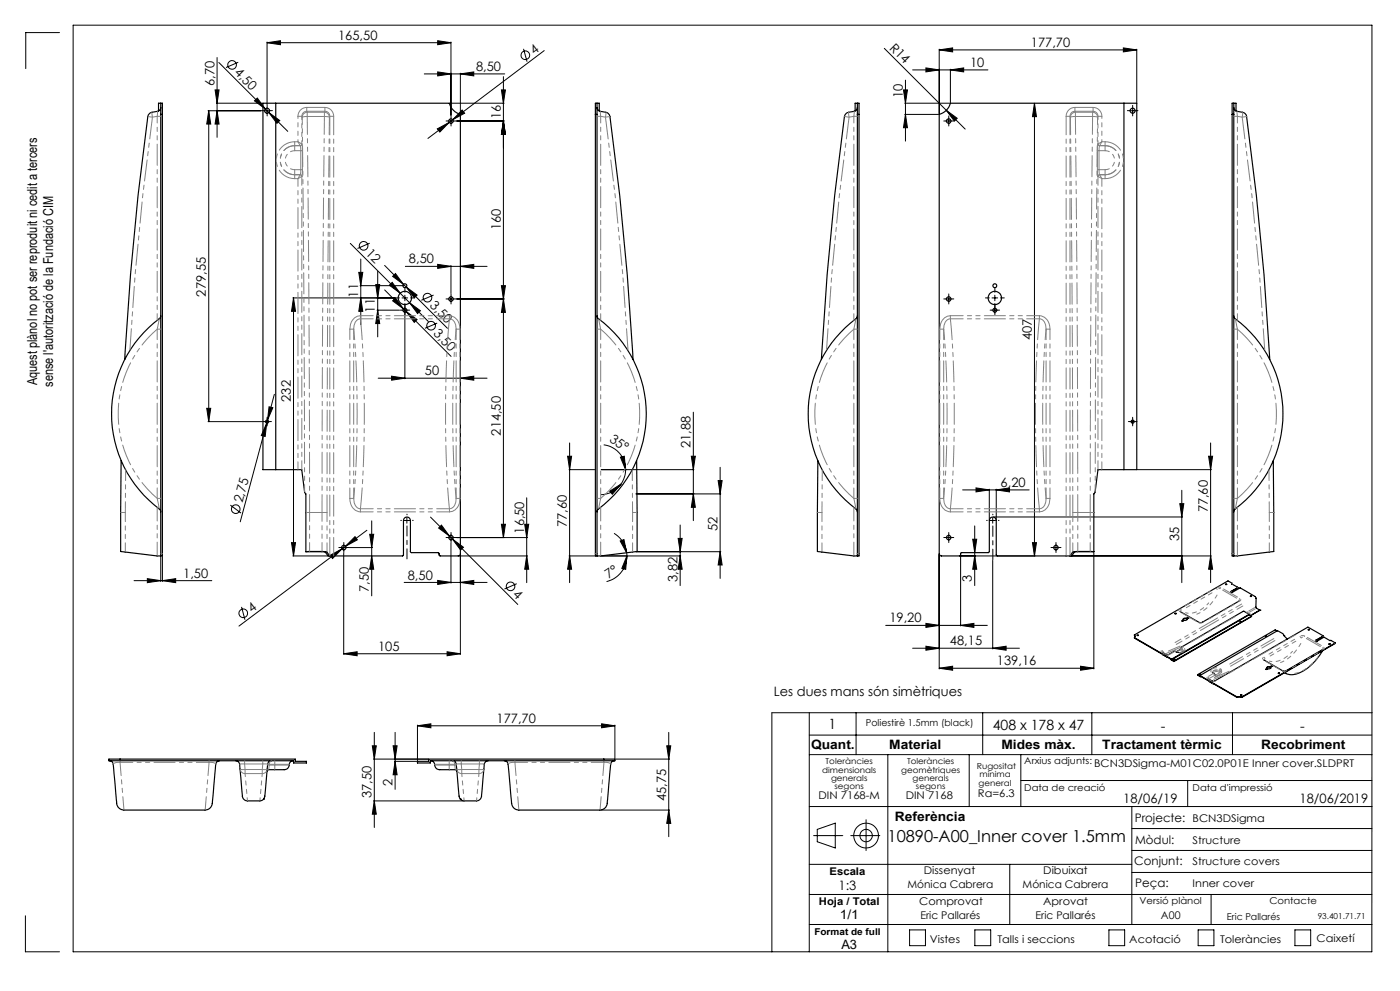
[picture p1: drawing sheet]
<svg xmlns="http://www.w3.org/2000/svg" width="420mm" height="297mm" viewBox="0 0 420 297" stroke-linecap="round" stroke-linejoin="round" font-family="sans-serif">
<g fill="none" stroke="#000" stroke-width=".3">
<path d="M17.9 9.8h-10.2v10.8M21.9 7.5h389.7v277.8h-389.7zM65.1 17.2v24M65.7 18.7l20.6 20.7M71.5 18.7l-3.7 1.5M80.1 12.8l4-.6v1.2zM80.1 12.6v18.8M80.1 12.8h55.2M131.3 12.2l4 .6-4 .6zM135.3 12.6v22M157.1 14.6l1 3.9M163.3 15.2l-27.5 20.7"/>
<path d="M265.3 14.5l24.3 24.2M281.8 15l4-.6v1.2zM281.8 14.7v19.4M281.8 15h59.2M337 14.4l4 .6-4 .6zM341 14.7v16.1M62.4 33.2h16M62.6 33.2l.6 4h-1.2zM62.6 33.2v93.2M64.5 26.9h1.2l-.6 4zM64.9 30.9h13.8M65.1 33.2l.6 4h-1.2z"/>
<path d="M77.2 29.4l2.4 3.3-3.3-2.5zM79.3 33.2h1.7M80.1 32.3v1.7M80.6 33.7l3.3 2.4-.8 .9zM127.3 22.2h24.1M131.2 38.6l3.6-1.9-2.9 2.9zM131.3 21.6l4 .6-4 .6zM134.4 36.3h1.7M134.8 36.7l-6.4 4.8M135 30.9h16.2M135.3 35.5v1.6M135.8 35.9l-1 .8"/>
<path d="M137 36.3h14.2M138.1 22.2l4-.6v1.2zM138.1 21.9v12.2M138.6 33l.8 .9-3.6 2zM150.4 26.9h1.2l-.6 4zM151 36.3l.6 4h-1.2zM151 23v138.1M271 26.9h1.2l-.6 4zM271.4 30.9h13.5M271.4 34.3h10.2M271.6 34.3l.6 4h-1.2zM271.6 24v18.3"/>
<path d="M273.8 21h22.6M277.8 20.4l4 .6-4 .6zM283.8 36.3h1.6M283.9 33.1l3.3 2.4-.9 .8zM284.6 35.5v1.6M285.1 21l4-.6v1.2zM285.1 20.7v10.1M310.3 30.9l.6 4.1h-1.2zM310.3 30.9v135.7M338.9 33.2h1.7M339.8 32.3v1.7M105.1 73l15 14.9"/>
<path d="M108.2 77.6v19.7M110.9 72.9l-3.7 1.6M115.4 79.5l5.6 5.7M121.6 79.8h24.5M131.3 79.2l4 .6-4 .6zM135.3 79.6v8.3M138.1 79.8l4-.6v1.2zM87.8 89.3h30.6M88.1 89.3l.6 4h-1.2zM88.1 89.3v77.3M107.6 81.6h1.2l-.6 4zM108 85.6h13.2"/>
<path d="M108.2 89.3l.6 4h-1.2zM112.7 85.3h1.2l-.6 4zM113.1 93h6.7M113.3 81.3v19.7M113.3 93l.6 4h-1.2zM115.4 86.9l5.6 5.7M116.8 85.5l.9-.9 2.4 3.3zM117.8 82.8l.8-.8 2.4 3.2zM118.6 89.3l2.4 3.3-3.2-2.4zM120.1 87.9l2.8 2.8M120.6 93h1.7M120.6 89.3h1.7"/>
<path d="M121 92.6l.9 .8M121 85.2l.9 .8M121.5 88.5v1.6M121.5 92.1v21.4M121.9 93.4l13.4 13.4M121.9 86l12.3 12.4M121.9 93.4l3.2 2.4-.8 .8zM121.9 86l3.2 2.4-.8 .9zM122.9 90.7l3.2 2.4-.8 .9zM122.9 90.7l5.6 5.7M130.1 88.4l-3.7 1.6M131.2 96.8l-3.7 1.6"/>
<path d="M134.4 89.6h1.7M135.3 88.8v1.6M137 89.6h14.2M150.4 85.6h1.2l-.6 4zM151 89.6l.6 4h-1.2zM283.8 89.6h1.6M284.6 88.8v1.6M297.6 93h1.7M297.6 89.3h1.7M298.4 88.5v1.6M298.4 92.1v1.7M82.3 118.2l-2 7.7"/>
<path d="M113.5 113.3h32.6M117.5 112.7l4 .6-4 .6zM138.1 113.3l4-.6v1.2zM62 122.4h1.2l-.6 4zM62.4 126.4h16.2M79.3 126.4h1.7M80 126.8l-.4 4-1.2-.3zM80.1 125.5v1.7M80.3 125.9l-8.2 30.5M80.7 121.9l1.1 .3-1.5 3.7zM170.3 136.7h1.2l-.6 4.1zM170.9 132.7v41.9"/>
<path d="M181.1 133.3a7.5 7.5 0 0 1 6.6 7.5M186.1 137l1.2-.3 .4 4.1zM207.4 136.7h1.2l-.6 4.1zM208 123.5v32.5M338.9 126.4h1.7M339.8 125.5v1.7M362.6 136.7h1.2l-.6 4.1zM363.2 132.7v41.9M69.1 151.4l3.2 2.4M110.1 158.9l-6.5 4.8M111.5 156.1v22.5M121.2 156h1.7"/>
<path d="M122.1 155.1v1.7M129.2 155l6.5 6.6M132.4 157.4l2.4 3.3-3.2-2.4zM150.4 157.1h1.2l-.6 4zM157.4 157.1h1.2l-.6 4zM158 149.2v25.4M170.7 140.8h7.7M182.9 147.2l3.4-2.1-2.6 3zM184.2 159.8a7.8 7.8 0 0 1 3.8 5.9M186.3 145.1a7.4 7.4 0 0 1-6 3.1M187.7 140.8l-.3 2-1.1 2.3M190.8 148h25.5"/>
<path d="M204 157.3v18.2M208 148l.6 4h-1.2zM208.2 140.8h-27.8M215.4 144h1.2l-.6 4zM216 140v33.4M288.8 146.8h20M292.4 157.6v17.9M292.8 146.2l4 .6-4 .6zM296.8 146.6v9.2M297 156h1.7M297.8 155.1v1.7M298 154.9h56.8"/>
<path d="M298.9 146.8l4-.6v1.2zM298.9 146.6v9.2M341.2 140.8h22.2M353.9 151h1.2l-.6 3.9zM354.5 146.9v27.7M40.2 174h23.3M44.2 173.4l4 .6-4 .6zM48.2 166.8v7.4M48.7 174l4-.6v1.2zM48.7 166.8v7.4M87.5 162.6h1.2l-.6 4zM87.8 166.6h10.9"/>
<path d="M99 166.4l3.6-1.9-2.8 2.9zM102.3 164.1h1.7M102.6 164.5l-30.9 23.1M103.1 163.3v1.7M103.1 165.8v30.3M103.6 163.7l-1 .8M104.8 164.1h6.9M106.5 160.8l.7 1-3.6 1.9zM110.9 160.1h1.2l-.6 4zM111.5 166.6l.6 4h-1.2zM121.2 174.6h24.9M131.3 174l4 .6-4 .6z"/>
<path d="M134.4 161.1h1.7M135.3 160.3v1.7M135.3 162.8v12M135.7 161.6l19.6 19.5M135.7 161.6l3.3 2.4-.8 .8zM137 161.1h21.2M137.7 166.6h20.5M138.1 174.6l4-.6v1.2zM138.1 166.2v29.9M155 174.9l-3.7 1.6M158 166.6l.6 4h-1.2zM170.7 166.6h7.7"/>
<path d="M170.9 166.6l.6 4h-1.2zM186.1 162.1l1.1-.4 .8 4zM188 165.7l.1 .9M188.1 166.6l-.4 4-1.2-.2zM188.1 166.6a8 8 0 0 1-6.1 7.7M190.8 165.3h25.5M203.4 161.4h1.2l-.6 3.9zM204 166.6l.6 4h-1.2zM204.2 166.6h-23.8M216 165.3l.6 4h-1.2zM281.8 166.2v34.3M283.8 161.1h1.6"/>
<path d="M284.6 160.3v1.7M288 166.6h22.5M288.2 166.5v21.1M291.8 161.6h1.2l-.6 4zM292.4 166.6l.6 4h-1.2zM297.8 167.9v26.6M309.7 162.6h1.2l-.6 4zM315.9 164.1h1.7M316.8 163.3v1.7M321.2 166.6h42.2M328.2 165.6v34.9M354.5 166.6l.6 4h-1.2z"/>
<path d="M363.2 166.6l.6 4h-1.2zM72.5 181.9l1 3.8M103.1 195.9l4-.6v1.2zM103.1 195.9h35M134.1 195.3l4 .6-4 .6zM265.7 187.4h30.5M273.8 194.3h32M277.8 186.8l4 .6-4 .6zM277.8 193.7l4 .6-4 .6zM288.2 187.4l4-.6v1.2zM297.8 194.3l4-.6v1.2zM324.2 199.7l4 .6-4 .6z"/>
<path d="M112.3 219.5v28.5M118.5 219.5v17.1M125.2 217.5l4.1-.6v1.2zM125.2 217.3v10.7M125.2 217.5h59.3M180.5 216.9l4 .6-4 .6zM184.5 217.3v10M200.6 219.5v31.3M242.8 213.6v71.7M256.8 213.6v12.6M281.8 200.3l4-.6v1.2zM281.8 200.3h46.4"/>
<path d="M294.8 213.6v12.6M327.6 213.6v12.6M369.7 213.6v12.6M411.6 213.6h-180v71.7M111.7 223.5h1.2l-.6 4zM112.1 227.5h16.3M117.9 223.5h1.2l-.6 4zM118.4 228.2h6.7M118.5 228.2l.6 4h-1.2zM184.7 227.5h16.1M200 223.5h1.2l-.6 4zM242.8 226.2h168.8"/>
<path d="M242.8 220.3h168.8M266.3 226.2v59.1M290.8 226.2v15.5M306.2 226.2v15.5M306.2 233.9h105.4M356.3 233.9v7.8M112.1 240h26.9M112.3 240l.6 4h-1.2zM180.2 242.8h20.6M200.6 242.8l.6 4h-1.2zM242.8 241.7h168.8M242.8 259h96.7"/>
<path d="M244.1 250.4h8.7M245.2 248.6l5.4-1.9v7.4l-5.4-1.8zM255.2 250.4h8.7M259.8 245.7v9.2M302.9 259v18.1M339.5 241.7v35.4M339.5 254.9h72.1M339.5 248.3h72.1M7.6 274.5v10.8h10.3M242.8 268.1h168.8M242.8 277.1h168.8M272.9 278.7h4.7v4.7h-4.7z"/>
<path d="M292.5 278.7h4.7v4.7h-4.7zM332.7 278.7h4.7v4.7h-4.7zM339.5 261.5h72.1M359.4 278.7h4.8v4.7h-4.8zM363.3 268.1v9M388.5 278.7h4.7v4.7h-4.7z"/>
<circle cx="69.6" cy="19.5" r="1.3"/>
<circle cx="157.6" cy="16.5" r="1.3"/>
<circle cx="109.1" cy="73.7" r="1.31"/>
<circle cx="128.2" cy="89.2" r="1.31"/>
<circle cx="129.3" cy="97.6" r="1.29"/>
<circle cx="70.7" cy="152.6" r="1.28"/>
<circle cx="153.2" cy="175.7" r="1.29"/>
<circle cx="73" cy="183.8" r="1.3"/>
<circle cx="259.8" cy="250.4" r="3.7"/>
<circle cx="259.8" cy="250.4" r="1.86"/>
</g>
<g fill="none" stroke="#000" stroke-width=".3" stroke-dasharray="15.2 1.3 1.3 1.3">
<path d="M79.3 33.2h-.7M80.1 32.3v-.7M80.1 34v.7M81 33.2h.7M134.5 36.3h-.7M135.3 35.4v-.6M135.3 37.1v.7M136.1 36.3h.7M283.8 36.3h-.7M284.6 35.4v-.6M284.6 37.1v.7M285.5 36.3h.6"/>
<path d="M339 33.2h-.8M339.8 32.3v-.7M339.8 34v.7M340.6 33.2h.8M119.8 89.3h-1.2M120.6 92.9h-.5M121.5 92.1v-.6M121.5 93.8v.6M121.5 87.6v-1.2M121.5 90.9v1.2M122.3 92.9h.6M123.1 89.3h1.2"/>
<path d="M134.5 89.6h-.7M135.3 88.8v-.7M135.3 90.4v.7M136.1 89.6h.7M283.8 89.6h-.7M284.6 88.8v-.7M284.6 90.4v.7M285.5 89.6h.6M296.8 89.3h-1.2M297.6 92.9h-.6M298.5 92.1v-.6M298.5 93.8v.6"/>
<path d="M298.5 87.6v-1.2M298.5 90.9v1.2M299.3 92.9h.6M300.1 89.3h1.2M79.3 126.3h-.4M80.1 125.5v-.4M80.1 127.2v.4M81 126.3h.4M339 126.3h-.5M339.8 125.5v-.4M339.8 127.2v.4M340.6 126.3h.5"/>
<path d="M120.4 156h-.2M122.1 154.3v-.2M123.8 156h.2M296.2 156h-.2M297.8 154.3v-.2M299.5 156h.2M102.3 164.1h-.7M103.1 163.3v-.7M103.1 164.9v.7M104 164.1h.6M134.5 161.1h-.7M135.3 160.3v-.7"/>
<path d="M135.3 161.9v.7M136.1 161.1h.7M283.8 161.1h-.7M284.6 160.3v-.7M284.6 161.9v.7M285.5 161.1h.6M316 164.1h-.7M316.8 163.3v-.7M316.8 164.9v.7M317.6 164.1h.7"/>
</g>
<path d="M122.1 157.6v9.9" fill="none" stroke="#000" stroke-width=".3" stroke-dasharray="15.2 1.3 1.3 1.3" stroke-dashoffset="12.2"/>
<path d="M297.8 157.6v10.1" fill="none" stroke="#000" stroke-width=".3" stroke-dasharray="15.2 1.3 1.3 1.3" stroke-dashoffset="12.1"/>
<g fill="#000">
<path d="M283.9 33.1l3.3 2.4-.9 .8z"/>
<path d="M64.5 26.9h1.2l-.6 4zM65.1 33.2l.6 4h-1.2zM62.6 33.2l.6 4h-1.2zM62 122.4h1.2l-.6 4zM157.4 157.1h1.2l-.6 4zM158 166.6l.6 4h-1.2zM151 36.3l.6 4h-1.2zM150.4 85.6h1.2l-.6 4zM151 89.6l.6 4h-1.2zM150.4 157.1h1.2l-.6 4zM88.1 89.3l.6 4h-1.2zM87.5 162.6h1.2l-.6 4zM112.7 85.3h1.2l-.6 4zM113.3 93l.6 4h-1.2zM150.4 26.9h1.2l-.6 4zM151 36.3l.6 4h-1.2zM203.4 161.4h1.2l-.6 3.9zM204 166.6l.6 4h-1.2zM215.4 144h1.2l-.6 4zM216 165.3l.6 4h-1.2zM207.4 136.7h1.2l-.6 4.1zM208 148l.6 4h-1.2zM111.7 223.5h1.2l-.6 4zM112.3 240l.6 4h-1.2zM271 26.9h1.2l-.6 4zM271.6 34.3l.6 4h-1.2z"/>
<path d="M80.6 33.7l2.5 3.3 .8-.9zM77.2 29.4l-.9 .8 3.3 2.5z"/>
<path d="M131.2 38.6l.7 1 2.9-2.9zM138.6 33l-2.8 2.9 3.6-2z"/>
<path d="M138.1 22.2l4-.6v1.2zM131.3 21.6l4 .6-4 .6zM134.1 195.3l4 .6-4 .6zM103.1 195.9l4-.6v1.2zM131.3 12.2l4 .6-4 .6zM80.1 12.8l4-.6v1.2zM180.5 216.9l4 .6-4 .6zM125.2 217.5l4.1-.6v1.2z"/>
<path d="M118.6 89.3l-.8 .9 3.2 2.4zM121.9 93.4l2.4 3.2 .8-.8z"/>
<path d="M118.6 82l-.8 .8 3.2 2.4zM121.9 86l2.4 3.3 .8-.9z"/>
<path d="M122.9 90.7l2.4 3.3 .8-.9zM116.8 85.5l3.3 2.4-2.4-3.3z"/>
<path d="M80.7 121.9l-.4 4 1.5-3.7zM80 126.8l-1.6 3.7 1.2 .3z"/>
<path d="M182.9 147.2l3.4-2.1-2.6 3zM186.1 137l1.2-.3 .4 4.1z"/>
<path d="M292.8 146.2l4 .6-4 .6zM298.9 146.8l4-.6v1.2z"/>
<path d="M44.2 173.4l4 .6-4 .6zM48.7 174l4-.6v1.2z"/>
<path d="M106.5 160.8l-2.9 2.9 3.6-1.9zM99 166.4l.8 1 2.8-2.9z"/>
<path d="M111.5 166.6l.6 4h-1.2zM110.9 160.1h1.2l-.6 4zM108.2 89.3l.6 4h-1.2zM107.6 81.6h1.2l-.6 4zM170.9 166.6l.6 4h-1.2zM170.3 136.7h1.2l-.6 4.1zM118.5 228.2l.6 4h-1.2zM117.9 223.5h1.2l-.6 4zM200.6 242.8l.6 4h-1.2zM200 223.5h1.2l-.6 4zM309.7 162.6h1.2l-.6 4zM310.3 30.9l.6 4.1h-1.2zM292.4 166.6l.6 4h-1.2zM291.8 161.6h1.2l-.6 4zM354.5 166.6l.6 4h-1.2zM353.9 151h1.2l-.6 3.9zM363.2 166.6l.6 4h-1.2zM362.6 136.7h1.2l-.6 4.1z"/>
<path d="M132.4 157.4l-.8 .9 3.2 2.4zM135.7 161.6l2.5 3.2 .8-.8z"/>
<path d="M131.3 174l4 .6-4 .6zM138.1 174.6l4-.6v1.2zM131.3 79.2l4 .6-4 .6zM138.1 79.8l4-.6v1.2zM117.5 112.7l4 .6-4 .6zM138.1 113.3l4-.6v1.2zM281.8 15l4-.6v1.2zM337 14.4l4 .6-4 .6zM277.8 20.4l4 .6-4 .6zM285.1 21l4-.6v1.2zM277.8 186.8l4 .6-4 .6zM288.2 187.4l4-.6v1.2zM277.8 193.7l4 .6-4 .6zM297.8 194.3l4-.6v1.2zM281.8 200.3l4-.6v1.2zM324.2 199.7l4 .6-4 .6z"/>
<path d="M188.1 166.6l-.4 4-1.2-.2zM186.1 162.1l1.1-.4 .8 4z"/>
</g>
<g fill="none" stroke="#000" stroke-width=".35">
<path d="M47.6 33.3v-2.4h1.1v3.4M48.2 30.9v3.4M48.2 34.3v132.3M48.2 32.2a1.23 1.23 0 0 1-1 1.2l-1.6 .3a1.63 1.63 0 0 0-1.3 1.2 884.9 884.9 0 0 0-6.9 72.8M48.2 34.3h.5M48.7 34.3v132.3h-.5M82.7 30.9v109.9M178.6 34.3v132.3h.5M178.6 34.3h.5M179.1 34.3v132.3M179.1 30.9v3.4M179.1 32.2a1.23 1.23 0 0 0 1 1.2l1.7 .3a1.63 1.63 0 0 1 1.2 1.2 884.9 884.9 0 0 1 6.9 72.8"/>
<path d="M179.8 33.3v-2.4h-1.2v3.4M256.5 33.3v-2.4h1.2v3.4M257.2 30.9v3.4M257.2 34.3v132.3M257.2 32.2a1.23 1.23 0 0 1-1 1.2l-1.6 .3a1.63 1.63 0 0 0-1.3 1.2 884.9 884.9 0 0 0-6.9 72.8M257.2 34.3h.5M257.7 34.3v132.3h-.5M337.2 30.9v109.9M369.6 34.3v132.3h.5M369.6 34.3h.5M370.1 34.3v132.3M370.1 30.9v3.4"/>
<path d="M370.1 32.2a1.23 1.23 0 0 0 1 1.2l1.7 .3a1.52 1.52 0 0 1 1.2 1.2 869.4 869.4 0 0 1 6.9 72.8M370.8 33.3v-2.4h-1.2v3.4M48.2 94.6l-.1 .5a35.8 35.8 0 0 0 0 57.8l.1 .5M179.1 94.6l.1 .5a35.8 35.8 0 0 1 0 57.8l-.1 .5M257.2 94.6l-.1 .5a35.8 35.8 0 0 0 0 57.8l.1 .5M370.1 94.6l.2 .5a35.8 35.8 0 0 1 4.9 53.3l-4.6 4.1-.5 .9M36.3 138.1l-.1 27.2 12 1.3M191 138.1l.1 27.2-12 1.3M245.4 138.1l-.2 27.2 12 1.3M382 138.1l.1 27.2-12 1.3M91.8 165.3h6l1.1 1.3M91.8 165.3l5.6 .1 1 1.2h.5"/>
<path d="M91.8 165.3v-17.3l-.4-.6-.9-6.6h-11.6v-109.9h55.9a4.9 4.9 0 0 0 3.3 3.4l-.1 132-.4 .3h-5.6l-.5-1h-8.2l-.2-9.6a1.04 1.04 0 0 0-1-1 1.04 1.04 0 0 0-1.1 1v10.3l-.2 .3h-21.9M328.2 165.3l-5.7 .1-1 1.2h-.5M328.2 165.3h-6.1l-.3 .1-.8 1.2M328.2 165.3v-17.3l.3-.6 .9-6.6h11.6v-109.9h-55.9a4.8 4.8 0 0 1-3.3 3.4l.1 132 .4 .3h5.6l.5-1h8.3l.1-9.6a1.04 1.04 0 0 1 1-1 1.04 1.04 0 0 1 1.1 1v10.4l.2 .2h21.9M367.7 175.2h.3M367.7 175l.3 .2zM369.6 175h.1M369.7 174.9l-1.4-.7-28 16.1M369.7 174.9l-.1 .1 1.7 1M369.7 174.9v.1M371.3 176l-2 1.4 .5 .1 2.3-1.3 4.4 2.5 .3 .6M371.3 176.2l-2 1.2"/>
<path d="M371.3 176.2h.1M371.3 176v.2M375.1 178.6l.4 .1zM375.1 178.7h.4M376.8 179.3v2.8l1.2 .8M376.8 179.3h.1M340.3 190.3l.2 .3-.2 .5M340.3 190.3l.2 .5M340.3 191.1l11.9 7.2M340.3 191.1l11.2 6.5M341.1 190.4h.5zM341.2 190.5h.3"/>
<path d="M348.8 195.5h.1M348.8 196.1l1.5 .9M351.5 197.6v.1M351.5 197.7l.7 .4M352.2 198.1v.2M352.2 197.8h.4M352.5 183.9h.4zM352.5 183.9h.3M354 183.3h.1M354.4 193.9l-.5 .9-1.1 .5M354.6 186.1h.3M354.9 185.7l.5-.3 .7 .3"/>
<path d="M355 195.1a1.85 1.85 0 0 1-2.5 .1l-2.2 1-1.5-.7M355.1 185.4l.4-.2a.41 .41 0 0 1 .6 .4 .41 .41 0 0 1-.6 .3 .38 .38 0 0 1-.4-.1 .38 .38 0 0 1 0-.4zM356.2 185.1l.3 .1zM356.2 185.2h.2M356.4 185.2h.1M371.7 180.1l-11.4 6.5h-.5l-5.7-3.3M372.1 186.2l.2 .1zM372.1 186.3h.2M374.8 184.1l-1.8-.9-18.6 10.8M374.8 184.3l-23.3 13.4M374.8 184.3l.7 .4M374.8 184.1l-23.3 13.5"/>
<path d="M374.8 184.1v.2M375.5 184.7l-23.3 13.4M375.5 184.7l-23.3 13.6M375.5 184.3l-.4 .2 .4-.2M375.5 184.3h.1M378 182.9h.1M378 182.9l-2.5 1.4M379.2 197.8h.1M379.7 190.6l.2 .1zM379.7 190.7h.1M380.2 199.9l.3-.1a.44 .44 0 0 1 .6 0 .44 .44 0 0 1 .1 .6 .44 .44 0 0 1-.6 0 .36 .36 0 0 1-.4-.1 .36 .36 0 0 1 0-.4zM381.3 199.7h.3"/>
<path d="M381.6 199.7h.1M383.1 189.1l-.5-.3-23.3 13.4M385.1 190.5h.1M385.1 190.5l-.2-.5-1.6-1-23.3 13.5M385.1 190.5l1.1 1M392.4 188.7h.5zM392.5 188.8h.3M396.8 195a13.5 13.5 0 0 1-9.2 7.2l-2.1-.5M396.8 194.6l-11.3 6.5h-.6l-5.7-3.3M396.9 190.6l-2.2 1.5M398.6 193h.4zM398.7 193.1h.3"/>
<path d="M400.5 192.7v.2l-28 16.1M359.3 202.2l.8 .6M359.3 202.2l.7 .3M359.8 202.1h.4M360 202.5l11.1 6.4M360.1 202.8v-.2l11 6.4M360.2 202.7l-.1 .1M362.5 203.5l1.2 .6h.6l28.1-16.1 4.5 2.6-2.2 1.3v.2l.4 .1 2.2-1.2 3.2 1.6-28 16.3M362.5 204.1l1.6 .8M362.5 203.4v.1M363.7 201.5l.8 .8M364.5 202.3h.1"/>
<path d="M371.1 208.9h1.4M371.1 209h1.4M371.1 208.9v.1M372.2 208.3h.3M372.5 208.9v.1M379.8 200.6h.2M380 200.6h.1M380.1 200.2l.4-.3 .7 .3M383.5 201.8h.3M385.3 201.6l.2 .1M385.5 201.7h.1M32.8 228a1.15 1.15 0 0 1 1.2 1.1l.9 10.5a2.67 2.67 0 0 0 2.2 3.2"/>
<path d="M36 227.5h-3.3v.5h3.3M36 227.5h52.6v.7h3.3v.5h-3.8v-.7h-52.1M36 227.5v.5M65.9 228a1.21 1.21 0 0 0-1.2 1.1l-.9 10.5a2.61 2.61 0 0 1-2.3 3.2h-24.3M70.7 228a1.21 1.21 0 0 1 1.2 1.1l.8 9.2a1.55 1.55 0 0 0 1.5 1.7h3.8l1.1-.5M79.1 239.5h.1M81.5 228a1.15 1.15 0 0 0-1.2 1.1l-.6 7.3a5 5 0 0 1-.6 3.1M87.9 228a1.57 1.57 0 0 0-1.3 1.8 2.24 2.24 0 0 1-2.5 .9h-3.6l-.4 .4M129.2 228a1.63 1.63 0 0 1 1.4 1.8 2.24 2.24 0 0 0 2.5 .9h3.6l.4 .4M135.7 228a1.15 1.15 0 0 1 1.2 1.1l.6 7.3a5 5 0 0 0 .6 3.1M138.1 239.5h.1M146.4 228a1.21 1.21 0 0 0-1.1 1.1l-.8 9.2a1.55 1.55 0 0 1-1.6 1.7h-3.7l-1.1-.5"/>
<path d="M151.3 228a1.15 1.15 0 0 1 1.1 1.1l1.1 11.3a2.27 2.27 0 0 0 2.1 2.4h24.4a2.67 2.67 0 0 0 2.3-3.2l.9-10.5a1.15 1.15 0 0 1 1.2-1.1M181.2 227.5h3.3v.5h-3.3M181.2 227.5h-52.6v.7h-3.4v.5h3.9v-.7h52.1M181.2 227.5v.5"/>
<circle cx="80.1" cy="33.2" r=".74"/>
<circle cx="135.3" cy="36.3" r=".66"/>
<circle cx="284.6" cy="36.3" r=".67"/>
<circle cx="339.8" cy="33.2" r=".75"/>
<circle cx="121.5" cy="89.3" r="2"/>
<circle cx="121.5" cy="93" r=".58"/>
<circle cx="121.5" cy="85.6" r=".58"/>
<circle cx="135.3" cy="89.6" r=".66"/>
<circle cx="284.6" cy="89.6" r=".67"/>
<circle cx="298.4" cy="89.3" r="2"/>
<circle cx="298.4" cy="93" r=".58"/>
<circle cx="298.4" cy="85.6" r=".58"/>
<circle cx="80.1" cy="126.4" r=".46"/>
<circle cx="339.8" cy="126.4" r=".46"/>
<circle cx="103.1" cy="164.1" r=".67"/>
<circle cx="135.3" cy="161.1" r=".66"/>
<circle cx="284.6" cy="161.1" r=".67"/>
<circle cx="316.8" cy="164.1" r=".67"/>
<circle cx="352.4" cy="197.7" r=".18"/>
<circle cx="354.8" cy="186.1" r=".14"/>
<circle cx="381.4" cy="199.6" r=".14"/>
<circle cx="360" cy="202" r=".18"/>
<circle cx="372.3" cy="208.3" r=".16"/>
<circle cx="379.9" cy="200.5" r=".14"/>
<circle cx="383.6" cy="201.7" r=".18"/>
</g>
<path d="M134.8 95.6a345.9 345.9 0 0 0 0 56.9M311.8 95.6a345.9 345.9 0 0 0 0 56.9M108.1 152.5a345.9 345.9 0 0 0 0-56.9M285.1 152.5a345.9 345.9 0 0 0 0-56.9" fill="none" stroke="#808080" stroke-width=".3" stroke-dasharray="6.3 1.3 1.3 1.3 1.3 1.3" stroke-dashoffset=".1"/>
<g fill="none" stroke="#808080" stroke-width=".3" stroke-dasharray="6.3 1.3 1.3 1.3 1.3 1.3">
<path d="M45.7 35.1l-.1-1.5M45.7 35.1l1.5-.2M45.7 35.1l-1.3-.2M47.3 33.3l-.1 1.6M48.2 34.9h-1M89.4 34.9h1.1M90.5 34.9l.2 .2M90.5 34.9a1.47 1.47 0 0 1 1.5-1.6M90.7 35.1l1.5-.2M92 33.3h5.5M92 32.2a2.64 2.64 0 0 0-2.6 2.7M92 32.2v1.1"/>
<path d="M92.2 34.9h5.1M92.2 33.6v1.3M92.2 33.6a1.51 1.51 0 0 0-1.5 1.5M92.2 33.6l-.2-.3M97.3 33.6v1.3M97.3 33.6h-5.1M97.5 33.3l-.2 .3M97.5 33.3a1.47 1.47 0 0 1 1.4 1.6M97.5 32.2v1.1M97.5 32.2h-5.5M98.8 35.1l-1.5-.2M98.8 35.1l.1-.2"/>
<path d="M98.8 35.1a1.51 1.51 0 0 0-1.5-1.5M100.1 34.9h-1.2M100.1 34.9a2.64 2.64 0 0 0-2.6-2.7M180.2 34.9l-.1-1.6M180.2 34.9h-1.1M180.2 34.9l1.4 .2M181.8 33.6l-.2 1.5M183 34.9l-1.4 .2M254.7 35.1l-.1-1.5M254.7 35.1l1.5-.2M254.7 35.1l-1.3-.2M256.3 33.3l-.1 1.6"/>
<path d="M257.2 34.9h-1M321 34.9l.1 .2M321 34.9a1.47 1.47 0 0 1 1.5-1.6M321 34.9h-1.2M322.5 33.3h5.4M322.5 32.2a2.64 2.64 0 0 0-2.7 2.7M322.5 33.3v-1.1M322.6 34.9h5.2M322.6 34.9l-1.5 .2M322.6 33.6a1.51 1.51 0 0 0-1.5 1.5M322.6 34.9v-1.3M322.6 33.6l-.1-.3"/>
<path d="M327.8 34.9l1.5 .2M327.8 34.9v-1.3M327.8 33.6h-5.2M327.9 33.3l-.1 .3M327.9 33.3a1.47 1.47 0 0 1 1.5 1.6M327.9 33.3v-1.1M327.9 32.2h-5.4M329.3 35.1l.1-.2M329.3 35.1a1.51 1.51 0 0 0-1.5-1.5M329.4 34.9h1.2M330.6 34.9a2.64 2.64 0 0 0-2.7-2.7M371.2 34.9l-.1-1.6"/>
<path d="M371.2 34.9h-1M371.2 34.9l1.5 .2M372.8 33.6l-.1 1.5M374 34.9l-1.3 .2M88.4 45.2h1.8M88.4 43.7v1.5M88.4 52.4h1.7M88.4 52.4v-1.5M88.4 43.7v-.1M88.4 43.6h1.6M88.4 52.4h.1M88.4 53.5v-1.1"/>
<path d="M88.4 42.5v1.1M88.4 53.5h1M89.4 42.5h-1M89.4 42.5l.6 1.1M89.4 42.5l1.1 .6M89.4 53.5l1.1-.6M89.4 53.5l.6-1.1M90 43.6l.1 .1M90 43.6l.5-.5M90 52.4h-1.6M90.1 52.4l.1-1.5M90.1 52.4l.5 .5"/>
<path d="M90.1 43.7h-1.7M90.1 52.4h-.1M90.2 50.9h.5M90.2 45.2h.5M90.2 45.2l-.1-1.5M90.2 45.2v5.7M90.2 50.9h-1.8M90.5 52.9h.1M90.5 52.9l-.5-.5M90.6 52.9l.1-2M90.6 43.2l-.1-.1M90.6 43.2l-.5 .5"/>
<path d="M90.7 50.9v-5.7M90.7 45.2l-.1-2M329.2 45.2v5.7M329.2 50.9l.2 2M329.4 43.2l-.2 2M329.4 52.9h.1M329.4 52.9l.5-.5M329.4 43.1v.1M329.4 43.1l.5 .5M329.4 43.1l1.2-.6M329.7 45.2h-.5M329.7 50.9v-5.7"/>
<path d="M329.7 50.9h-.5M329.7 50.9l.2 1.5M329.7 45.2h1.8M329.9 43.7l-.2 1.5M329.9 43.7l-.5-.5M329.9 52.4h1.6M329.9 43.7v-.1M329.9 52.4h.1M329.9 52.4l-.5 .5M329.9 43.6h1.6M329.9 52.4l.7 1.1M329.9 43.6l.7-1.1"/>
<path d="M330.6 53.5h.9M330.6 53.5l-1.2-.6M331.5 43.7h-1.6M331.5 43.7v1.5M331.5 52.4v-1.5M331.5 50.9h-1.8M331.5 52.4h.1M331.5 52.4h-1.6M331.5 43.7v-.1M331.5 52.4v1.1M331.5 43.6v-1.1M331.5 42.5h-.9"/>
<path d="M47.2 98.6h1M47.8 95.6l-.6 3M105 98.6h1.1M105 98.6a3.6 3.6 0 0 1 3.1-4M106.1 98.6a2.67 2.67 0 0 1 1.9-3h.1M108.1 94.6v1M134.8 95.6a1.97 1.97 0 0 1 1.9 1.7l.1 1.3M134.8 94.6a3.6 3.6 0 0 1 3.2 4M134.8 95.6v-1M136.8 98.6h1.2M179.6 95.6l.6 3M180.2 98.6h-1.1"/>
<path d="M256.2 98.6h1M256.7 95.6l-.5 3M281.9 98.6a3.6 3.6 0 0 1 3.2-4M283.1 98.6h-1.2M285.1 95.6a1.96 1.96 0 0 0-1.9 1.9l-.1 1.1M285.1 95.6v-1M311.8 94.6v1M311.8 94.6a3.6 3.6 0 0 1 3.2 4M313.8 98.6a2.75 2.75 0 0 0-1.6-3h-.4M315 98.6h-1.2M370.6 95.6l.6 3M371.2 98.6h-1"/>
<path d="M37.6 153.6h-1.4M47.2 149.4h1M47.8 152.5l-.6-3.1M91.8 153.6h1.1M96.6 153.6h-3.7M98.1 153.6h-1.5M105 149.4h1.1M106.1 149.4a2.75 2.75 0 0 0 1.7 3l.3 .1M108.1 153.4v-.9M108.1 153.4a3.6 3.6 0 0 1-3.1-4M134.8 152.5a1.96 1.96 0 0 0 1.9-2l.1-1.1M134.8 152.5v.9"/>
<path d="M136.8 149.4h1.2M138 149.4a3.6 3.6 0 0 1-3.2 4M179.6 152.5l.6-3.1M180.2 149.4h-1.1M191.1 153.6h-1.3M246.6 153.6h-1.4M256.2 149.4h1M256.7 152.5l-.5-3.1M283.1 149.4h-1.2M285.1 152.5a1.97 1.97 0 0 1-1.9-1.8l-.1-1.3M285.1 153.4a3.6 3.6 0 0 1-3.2-4M285.1 152.5v.9"/>
<path d="M311.8 153.4v-.9M313.8 149.4a2.67 2.67 0 0 1-1.9 3.1h-.1M315 149.4h-1.2M315 149.4a3.6 3.6 0 0 1-3.2 4M323.3 153.6h3.8M323.3 153.6h-1.5M327.1 153.6h1.1M370.6 152.5l.6-3.1M371.2 149.4h-1M382.2 153.6h-1.4M48.2 165.9h.5M178.6 165.9h.5"/>
<path d="M257.2 165.9h.5M365.1 176.7l-.2-.4M365.9 176.4h-.3M366.1 176.4l.1-.2M366.1 176h-.9M367.1 176.5l4.2 2.4M369.3 177.3v-.1M369.6 174.9v.1M369.7 165.9h.5M369.7 175v-.1M371 179.3l-4.2-2.5M371.3 176.2v-.1"/>
<path d="M372 179.4l-.2 .1M348.4 195.4v-.4M348.8 195.5h-.2M348.9 195.4l-.1 .1M348.9 195.3l-.2-.3M348.9 195.5v.1M348.9 196.3v-.1M349.5 196.1l-.8-.5M349.9 196.1h-.1M350 196.9v-.1M350.5 195.1l3.5-1.5M350.6 196.1h.1"/>
<path d="M350.7 196.2l-.6 .1M352.2 195.4l-1.2 .6M352.3 195.2h.1M352.6 195.2h-.1M352.6 195.3h-.1M352.9 195.3h-.2M353.9 194.9l-.8 .4M353.9 182.5l-.3 .5M354 194.8v-.1M354 183.2l.2-.2M354.1 194.7l.1-.1M354.1 183.3h-.2"/>
<path d="M354.2 194.3v.1M354.3 194.4l-.1-.1M354.3 194.4h.1M354.3 194.3l.1-.2M354.3 194.5l.3 .1M354.4 195l-.3-.2M354.4 182.9l-.2-.4M354.6 194.6l-.3-.2M354.6 193.8l-5 2.2M354.6 194.7v.1M354.6 194.6h.1M354.6 194.5l.1-.2"/>
<path d="M354.7 195.3l-.2-.2M354.7 194.7l.2 .2M354.7 193.9h.1M354.8 193.9l.2 .1M355 195l-.2-.3M355.4 194.3a.96 .96 0 0 1-1.2 1.3h-.4M358.8 186.1l-4.2-2.4M359.6 186.5h.1M359.7 186.6h.9M361 186.4h-.1M371.4 180.3v-.1M371.8 180v-.3"/>
<path d="M371.8 180.2h-.1M372 180.1l.2-.5M373.9 183.5l.3-.1M374.4 183.7l-.1-.3M374.4 183.7l-.1 .1M374.6 183.8l.8 .4M374.6 183.1l1.8-1M376.6 182.5l-1.8 1M379 197l-.3 .5M379 197.8h.2M379.2 197l.3 .3M379.4 197.5l-.2 .2"/>
<path d="M390 190.8l.2 .3M390.4 191.2l.4-.3M391.3 190.5h-1M391.4 190.6l-.1 .2M392.2 191l4.2 2.4M394.7 192v-.1M396.1 193.8l-4.2-2.4M396.5 194.8v-.1M396.7 194.7h.1M396.9 194.2l.1-.2M396.9 194.2v.3M396.9 190.7v-.1"/>
<path d="M397.1 194.6l.3-.4M400.5 192.9v-.1M362.2 203.4v-.4M362.4 203.5l.1-.1M362.4 202.9l.2 .3M362.6 202.7l1.1-.7M362.7 203.4h-.1M362.7 204.1v.1M362.7 203.4v.1M363.3 204.1l-.8-.5M363.4 201.4a.96 .96 0 0 1 1.1-1.2l.5-.1M363.5 204.1h.2"/>
<path d="M363.8 204.8h.1M363.8 201.7h.1M363.8 201.3l.5-.3 .7-.1M363.9 201.9l-.1-.1M364 201.9h.2M364 201.9l.4 .3M364.2 202.5l-1.3 .8M364.3 203.1l4.5-1.9M364.4 202.4h.1M364.5 202.4v-.1M364.5 204.2l-.6 .1M364.5 202.3v.1"/>
<path d="M364.5 202.2l.2 .1M364.6 204.1h-.1M364.7 202.3h-.1M364.7 202.3l.2 .3M364.8 202.7l-.3-.1M364.9 202.2l.8-.5M365.3 201.3l-1.1 .1M365.4 200.9l-.8-.1-.6 .3M365.7 201.1v.1M365.7 201h.1M365.8 201.1l.2 .1M365.9 201.6l-.3-.2"/>
<path d="M365.9 202.1l-.8 .5M365.9 201.6l.2 .3M366 200.5l-.2 .2M366 201.2l-.2-.2M366.1 201.3l-.1 .2M366.1 201.2h.1M366.1 200.4l.2 .1M366.1 201.3h.3M366.3 200.6l-.2 .3M366.3 200.6l.2 .4M366.5 201.2h-.3M366.5 201.3l-.1 .4"/>
<path d="M366.5 201.2h.1M367.6 202.1l-3.5 1.5M383.9 200.6l-4.2-2.4M384.8 201.1h1M384.9 201h-.2M385.3 201.6l.2 .1M385.9 200.9h.1M36 228.5v-.5M36 228.5h-.6a1.4 1.4 0 0 0-1.4 .6M62.7 228v.5M64.7 229.1a2.42 2.42 0 0 0-2-.6M71.9 229.1l1.5-.1"/>
<path d="M73.4 229v-1M73.4 229h5.4M73.5 230.6l-1.5-.1M73.5 230.6l-.1-1.6M73.5 231.8v-1.2M73.5 231.8a1.49 1.49 0 0 1-1.5-1.3M73.5 231.8h5.2M78.7 230.6h-5.2M78.7 231.8a1.49 1.49 0 0 0 1.5-1.3M78.7 231.8v-1.2M78.8 229l1.5 .1M78.8 229v-1"/>
<path d="M78.8 229l-.1 1.6M80.2 230.5l-1.5 .1M80.3 229.1h.5M80.8 229.3h-.5M80.8 229.3v-.2M80.8 229.3l-.2 1.4M80.8 229.1h1.6M80.8 229.1a.98 .98 0 0 1 .7-1.1M82.4 229.1h4.4M82.4 229.1v-1.1M82.4 229.3h-1.6M82.4 229.3v-.2"/>
<path d="M82.4 229.3v1.4M86.8 229.3h-4.4M130.4 229.1h4.4M134.8 228v1.1M134.8 229.1h1.6M134.8 229.3v-.2M134.8 229.3h-4.4M134.8 229.3v1.4M135.7 228a.98 .98 0 0 1 .7 1.1M136.4 229.1h.5M136.4 229.1v.2M136.4 229.3h-1.6"/>
<path d="M136.6 230.7l-.2-1.4M136.9 229.1l1.5-.1M136.9 229.3h-.5M137 230.5a1.49 1.49 0 0 0 1.5 1.3M138.4 229h5.4M138.4 228v1M138.5 230.6l-1.5-.1M138.5 230.6l-.1-1.6M138.5 230.6v1.2M138.5 231.8h5.2M143.7 230.6h-5.2M143.7 230.6v1.2"/>
<path d="M143.8 229l1.5 .1M143.8 228v1M143.8 229l-.1 1.6M145.2 230.5l-1.5 .1M145.2 230.5a1.49 1.49 0 0 1-1.5 1.3M152.5 229.1a2.27 2.27 0 0 1 2-.6M154.5 228v.5M181.2 228.5l1.5 .1 .5 .5M181.2 228.5v-.5"/>
</g>
<g fill="none" stroke="#808080" stroke-width=".3" stroke-dasharray="6.3 1.3 1.3 1.3 1.3 1.3" stroke-dashoffset="3.2">
<path d="M47.2 98.6v50.8M105 98.6v50.8M106.1 98.6a314.5 314.5 0 0 1 0 50.8M136.8 98.6v50.8M256.2 98.6v50.8M281.9 98.6v50.8M283.1 98.6a314.5 314.5 0 0 1 0 50.8M313.8 98.6v50.8M106.1 149.4v-50.8M136.8 149.4a314.5 314.5 0 0 1 0-50.8M138 149.4v-50.8M180.2 149.4v-50.8"/>
<path d="M283.1 149.4v-50.8M313.8 149.4a314.5 314.5 0 0 1 0-50.8M315 149.4v-50.8M371.2 149.4v-50.8"/>
</g>
<path d="M108.1 95.6h26.7M134.8 94.6h-26.7M285.1 95.6h26.7M311.8 94.6h-26.7M108.1 153.4h26.7M134.8 152.5h-26.7M285.1 153.4h26.7M311.8 152.5h-26.7M36 228.5h26.7M154.5 228.5h26.7" fill="none" stroke="#808080" stroke-width=".3" stroke-dasharray="6.3 1.3 1.3 1.3 1.3 1.3" stroke-dashoffset="2.5"/>
<path d="M329.4 52.9v87.8M90.5 140.7v-87.8M96.6 153.6v11.7M327.1 153.6v11.7M92.9 165.3v-11.7M323.3 165.3v-11.7" fill="none" stroke="#808080" stroke-width=".3" stroke-dasharray="6.3 1.3 1.3 1.3 1.3 1.3" stroke-dashoffset="3.7"/>
<path d="M97.3 34.9l-.6 71.1-.1 47.6M327.8 34.9l-.6 71.1-.1 47.6M92.9 153.6l-.1-47.6-.6-71.1M323.3 153.6l-.1-47.6-.6-71.1" fill="none" stroke="#808080" stroke-width=".3" stroke-dasharray="6.3 1.3 1.3 1.3 1.3 1.3" stroke-dashoffset="1"/>
<path d="M189.8 153.6v11.8M321.8 153.6v11.8M380.8 153.6v11.8M37.6 165.4v-11.8M98.1 165.4v-11.8M246.6 165.4v-11.8" fill="none" stroke="#808080" stroke-width=".3" stroke-dasharray="6.3 1.3 1.3 1.3 1.3 1.3" stroke-dashoffset="3.6"/>
<path d="M321.1 35.1l.6 71 .1 47.5M98.1 153.6l.1-47.5 .6-71" fill="none" stroke="#808080" stroke-width=".3" stroke-dasharray="6.3 1.3 1.3 1.3 1.3 1.3" stroke-dashoffset="1.1"/>
<path d="M90.7 35.1l.5 56 .2 56.3M328.6 147.4l.2-56.3 .5-56" fill="none" stroke="#808080" stroke-width=".3" stroke-dasharray="6.3 1.3 1.3 1.3 1.3 1.3" stroke-dashoffset="4.2"/>
<path d="M98.9 34.9v131.7M319.8 34.9v131.7M100.1 166.6v-131.7M321 166.6v-131.7" fill="none" stroke="#808080" stroke-width=".3" stroke-dasharray="6.3 1.3 1.3 1.3 1.3 1.3" stroke-dashoffset=".8"/>
<path d="M329.4 34.9v8.2M90.5 43.1v-8.2M74.2 240l-.7-8.2M78.7 231.8l-.7 8.2M139.2 240l-.7-8.2M143.7 231.8l-.7 8.2" fill="none" stroke="#808080" stroke-width=".3" stroke-dasharray="6.3 1.3 1.3 1.3 1.3 1.3" stroke-dashoffset="5.4"/>
<path d="M88.4 50.9a2.85 2.85 0 0 1-2.8-2.9 2.85 2.85 0 0 1 2.8-2.8M331.5 45.2a2.85 2.85 0 0 1 2.9 2.8 2.85 2.85 0 0 1-2.9 2.9M363.6 177.7l-7.7 4.4M355.6 181.5l7.7-4.4M370.3 181.1l-7.7 4.5M380.7 196l7.7-4.4M388.7 192.2l-7.6 4.4M395.4 195.6l-7.7 4.5" fill="none" stroke="#808080" stroke-width=".3" stroke-dasharray="6.3 1.3 1.3 1.3 1.3 1.3" stroke-dashoffset="5.1"/>
<path d="M88.4 43.7a4.3 4.3 0 0 0-4.3 4.3 4.3 4.3 0 0 0 4.3 4.4M88.4 52.4a4.4 4.4 0 0 1-4.4-4.4 4.4 4.4 0 0 1 4.4-4.4M331.5 52.4a4.3 4.3 0 0 0 4.4-4.4 4.3 4.3 0 0 0-4.4-4.3M331.5 43.6a4.4 4.4 0 0 1 4.4 4.4 4.4 4.4 0 0 1-4.4 4.4" fill="none" stroke="#808080" stroke-width=".3" stroke-dasharray="6.3 1.3 1.3 1.3 1.3 1.3" stroke-dashoffset="2.7"/>
<path d="M88.4 42.5a5.5 5.5 0 0 0-5.5 5.5 5.5 5.5 0 0 0 5.5 5.5M331.5 53.5a5.5 5.5 0 0 0 5.6-5.5 5.5 5.5 0 0 0-5.6-5.5" fill="none" stroke="#808080" stroke-width=".3" stroke-dasharray="6.3 1.3 1.3 1.3 1.3 1.3" stroke-dashoffset=".9"/>
<path d="M89.4 53.5v87.2M330.6 140.7v-87.2" fill="none" stroke="#808080" stroke-width=".3" stroke-dasharray="6.3 1.3 1.3 1.3 1.3 1.3" stroke-dashoffset="4"/>
<path d="M89.4 34.9v7.6M330.6 42.5v-7.6" fill="none" stroke="#808080" stroke-width=".3" stroke-dasharray="6.3 1.3 1.3 1.3 1.3 1.3" stroke-dashoffset="5.7"/>
<path d="M352.5 192.6l20-11.6M372.9 181.6l-20 11.5M388.6 190.3l-20 11.5" fill="none" stroke="#808080" stroke-width=".3" stroke-dasharray="6.3 1.3 1.3 1.3 1.3 1.3" stroke-dashoffset="4.3"/>
<path d="M368.9 199l13.3-7.6M370.6 184.7l-13.2 7.7" fill="none" stroke="#808080" stroke-width=".3" stroke-dasharray="6.3 1.3 1.3 1.3 1.3 1.3" stroke-dashoffset="1.9"/>
<path d="M365.1 178.3a12.4 12.4 0 0 1-6.1 5.8M390.2 192.8a12.4 12.4 0 0 1-6 5.8" fill="none" stroke="#808080" stroke-width=".3" stroke-dasharray="6.3 1.3 1.3 1.3 1.3 1.3" stroke-dashoffset="5.3"/>
<path d="M355.7 183.6a7.2 7.2 0 0 0 6.9-2.9M380.8 198.1a7.2 7.2 0 0 0 6.9-2.9" fill="none" stroke="#808080" stroke-width=".3" stroke-dasharray="6.3 1.3 1.3 1.3 1.3 1.3" stroke-dashoffset="5.6"/>
<path d="M382.5 192l-13.3 7.7" fill="none" stroke="#808080" stroke-width=".3" stroke-dasharray="6.3 1.3 1.3 1.3 1.3 1.3" stroke-dashoffset="1.8"/>
<path d="M395.4 196.9a12 12 0 0 1-6.9 4.9" fill="none" stroke="#808080" stroke-width=".3" stroke-dasharray="6.3 1.3 1.3 1.3 1.3 1.3" stroke-dashoffset="5.2"/>
<path d="M181.6 35.1l3 23.6 2.2 23.7 1.6 22.7M372.7 35.1l2.9 23.6 2.3 23.7 1.5 22.7M180.2 98.6a33.3 33.3 0 0 1 0 50.8M371.2 98.6a33.3 33.3 0 0 1 0 50.8M39 105.1l1.5-22.7 2.3-23.7 2.9-23.6M247.9 105.1l1.6-22.7 2.3-23.7 2.9-23.6M47.2 149.4a33.3 33.3 0 0 1 0-50.8M256.2 149.4a33.3 33.3 0 0 1 0-50.8" fill="none" stroke="#808080" stroke-width=".3" stroke-dasharray="6.3 1.3 1.3 1.3 1.3 1.3" stroke-dashoffset="-.2"/>
<path d="M47.2 152v14.6M256.2 152v14.6M180.2 166.6v-14.6M371.2 166.6v-14.6" fill="none" stroke="#808080" stroke-width=".3" stroke-dasharray="6.3 1.3 1.3 1.3 1.3 1.3" stroke-dashoffset="2.2"/>
<path d="M47.2 34.9v61.1M256.2 34.9v61.1M180.2 96v-61.1M371.2 96v-61.1" fill="none" stroke="#808080" stroke-width=".3" stroke-dasharray="6.3 1.3 1.3 1.3 1.3 1.3" stroke-dashoffset="4.4"/>
<path d="M37.6 153.6l.1-12.8M189.7 140.8l.1 12.8M246.6 153.6l.1-12.8M380.7 140.8l.1 12.8" fill="none" stroke="#808080" stroke-width=".3" stroke-dasharray="6.3 1.3 1.3 1.3 1.3 1.3" stroke-dashoffset="3.1"/>
<path d="M62.7 228.5l-1.1 14.2M181.2 228.5l-1.2 14.2M37.2 242.7l-1.2-14.2M155.7 242.7l-1.2-14.2" fill="none" stroke="#808080" stroke-width=".3" stroke-dasharray="6.3 1.3 1.3 1.3 1.3 1.3" stroke-dashoffset="2.4"/>
<text font-size="4.9" x="266.3" y="252.4">10890-A00_Inner cover 1.5mm</text>
<g font-size="4.2">
<text x="248.5" y="218.5">1</text>
<text x="297.8" y="218.9">408 x 178 x 47</text>
<text x="348.2" y="219.1">-</text>
<text x="390.1" y="219.1">-</text>
</g>
<g font-size="4.1">
<text x="11.2" y="115.5" transform="rotate(-90 11.2 115.5)">Aquest plànol no pot ser reproduit ni cedit a tercers</text>
<text x="15.9" y="115.9" transform="rotate(-90 15.9 115.9)">sense l'autorització de la Fundació CIM</text>
</g>
<g font-size="3.9">
<text x="101.4" y="11.9">165,50</text>
<text x="160.2" y="16.4" transform="rotate(-37 160.2 16.4)">4</text>
<text x="266.7" y="14.6" transform="rotate(45 266.7 14.6)">R14</text>
<text x="309.3" y="14.1">177,70</text>
<text x="70.1" y="22" transform="rotate(45 70.1 22)">4,50</text>
<text x="142.8" y="21.3">8,50</text>
<text x="291" y="20.1">10</text>
<text x="64.3" y="25.8" transform="rotate(-90 64.3 25.8)">6,70</text>
<text x="270.8" y="29.4" transform="rotate(-90 270.8 29.4)">10</text>
<text x="150.2" y="35.7" transform="rotate(-90 150.2 35.7)">16</text>
<text x="150.2" y="68.9" transform="rotate(-90 150.2 68.9)">160</text>
<text x="109.6" y="76.2" transform="rotate(45 109.6 76.2)">12</text>
<text x="122.7" y="79">8,50</text>
<text x="61.8" y="88.9" transform="rotate(-90 61.8 88.9)">279,55</text>
<text x="107.4" y="89.2" transform="rotate(-90 107.4 89.2)">11</text>
<text x="112.5" y="93.7" transform="rotate(-90 112.5 93.7)">11</text>
<text x="128.7" y="91.7" transform="rotate(45 128.7 91.7)">3,50</text>
<text x="129.8" y="100.1" transform="rotate(45 129.8 100.1)">3,50</text>
<text x="309.5" y="102" transform="rotate(-90 309.5 102)">407</text>
<text x="127.5" y="112.5">50</text>
<text x="87.2" y="120.4" transform="rotate(-90 87.2 120.4)">232</text>
<text x="150.2" y="130.6" transform="rotate(-90 150.2 130.6)">214,50</text>
<text x="182.6" y="132.2" transform="rotate(35 182.6 132.2)">35°</text>
<text x="207.2" y="134.3" transform="rotate(-90 207.2 134.3)">21,88</text>
<text x="300.2" y="146">6,20</text>
<text x="72.7" y="150.9" transform="rotate(-75 72.7 150.9)">2,75</text>
<text x="362.4" y="153.6" transform="rotate(-90 362.4 153.6)">77,60</text>
<text x="157.2" y="159.9" transform="rotate(-90 157.2 159.9)">16,50</text>
<text x="170.1" y="157.9" transform="rotate(-90 170.1 157.9)">77,60</text>
<text x="215.2" y="159.1" transform="rotate(-90 215.2 159.1)">52</text>
<text x="353.7" y="162" transform="rotate(-90 353.7 162)">35</text>
<text x="55" y="173.2">1,50</text>
<text x="122.3" y="173.7">8,50</text>
<text x="182.5" y="173.5" transform="rotate(-33 182.5 173.5)">7°</text>
<text x="110.7" y="177.5" transform="rotate(-90 110.7 177.5)">7,50</text>
<text x="153.7" y="178.3" transform="rotate(45 153.7 178.3)">4</text>
<text x="203.2" y="174.4" transform="rotate(-90 203.2 174.4)">3,82</text>
<text x="291.6" y="174.4" transform="rotate(-90 291.6 174.4)">3</text>
<text x="75.6" y="183.7" transform="rotate(-37 75.6 183.7)">4</text>
<text x="266.8" y="186.6">19,20</text>
<text x="113.4" y="195.1">105</text>
<text x="285" y="193.4">48,15</text>
<text x="299.1" y="199.4">139,16</text>
<text x="232.2" y="208.5">Les dues mans són simètriques</text>
<text x="149" y="216.7">177,70</text>
<text x="243.4" y="224.5">Quant.</text>
<text x="266.8" y="224.5">Material</text>
<text x="300.4" y="224.5">Mides màx.</text>
<text x="330.7" y="224.5">Tractament tèrmic</text>
<text x="378.4" y="224.5">Recobriment</text>
<text x="111.5" y="239.2" transform="rotate(-90 111.5 239.2)">37,50</text>
<text x="117.7" y="235.5" transform="rotate(-90 117.7 235.5)">2</text>
<text x="199.8" y="240.1" transform="rotate(-90 199.8 240.1)">45,75</text>
<text x="268.5" y="246">Referència</text>
<text x="337" y="240.8">18/06/19</text>
<text x="389.9" y="240.8">18/06/2019</text>
<text x="251.6" y="266.7">1:3</text>
<text x="251.9" y="275.5">1/1</text>
<text x="252.4" y="284.4">A3</text>
</g>
<g font-size="3.5">
<text x="340.4" y="246.3">Projecte: BCN3DSigma</text>
<text x="340.5" y="252.9">Mòdul:</text>
<text x="340.3" y="259.2">Conjunt:</text>
<text x="340.5" y="265.9">Peça:</text>
</g>
<g font-size="3.2">
<text x="328.2" y="229.9">BCN3DSigma-M01C02.0P01E Inner cover.SLDPRT</text>
<text x="245.6" y="239.5">DIN 7168-M</text>
<text x="271.7" y="239.5">DIN 7168</text>
<text x="293.4" y="238.8">Ra=6.3</text>
<text x="357.8" y="252.9">Structure</text>
<text x="248.9" y="262.4">Escala</text>
<text x="277.2" y="262">Dissenyat</text>
<text x="313" y="262">Dibuixat</text>
<text x="357.8" y="259.2">Structure covers</text>
<text x="272.3" y="266.3">Mónica Cabrera</text>
<text x="306.8" y="266.3">Mónica Cabrera</text>
<text x="357.8" y="265.9">Inner cover</text>
<text x="245.7" y="271.2">Hoja / Total</text>
<text x="275.8" y="271.1">Comprovat</text>
<text x="276.1" y="275.5">Eric Pallarés</text>
<text x="310.7" y="275.5">Eric Pallarés</text>
<text x="313" y="271.1">Aprovat</text>
<text x="348.3" y="275.5">A00</text>
<text x="279" y="282.5">Vistes</text>
<text x="299.2" y="282.5">Talls i seccions</text>
<text x="338.8" y="282.5">Acotació</text>
<text x="366" y="282.7">Toleràncies</text>
<text x="395" y="282.3">Caixetí</text>
</g>
<g font-size="2.8">
<text x="259.8" y="217.5">Poliestirè 1.5mm (black)</text>
<text x="307.3" y="229.1">Arxius adjunts:</text>
<text x="307.3" y="237.1">Data de creació</text>
<text x="357.8" y="237.1">Data d'impressió</text>
<text x="341.9" y="270.8">Versió plànol</text>
<text x="368.1" y="275.8">Eric Pallarés</text>
<text x="380.8" y="270.8">Contacte</text>
<text x="244.3" y="280.2">Format de full</text>
</g>
<g font-size="2.5">
<text x="246.6" y="231.6">dimensionals</text>
<text x="247.7" y="229.1">Toleràncies</text>
<text x="270.4" y="231.6">geomètriques</text>
<text x="272.1" y="229.1">Toleràncies</text>
<text x="293" y="230.4">Rugositat</text>
<text x="293.9" y="232.9">mínima</text>
<text x="249.3" y="234">generals</text>
<text x="250.4" y="236.5">segons</text>
<text x="273.8" y="234">generals</text>
<text x="274.8" y="236.5">segons</text>
<text x="293.5" y="235.7">general</text>
<text x="395.3" y="275.5">93.401.71.71</text>
</g>
</svg>
